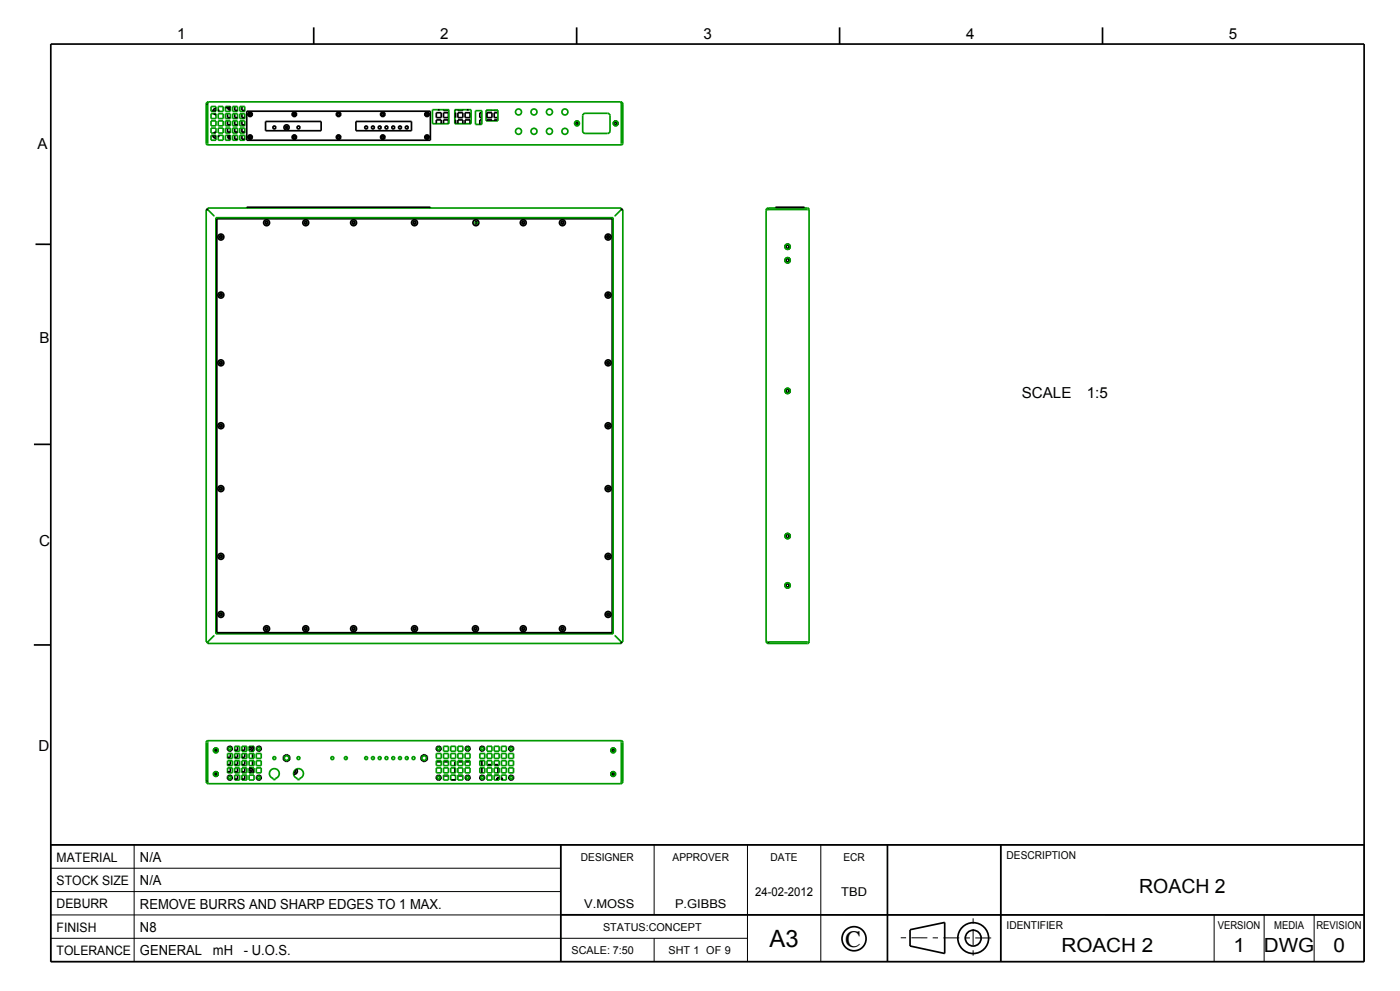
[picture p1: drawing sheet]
<svg xmlns="http://www.w3.org/2000/svg" width="420mm" height="297mm" viewBox="0 0 420 297" stroke-linecap="round" stroke-linejoin="round" font-family="sans-serif">
<g fill="none" stroke="#000" stroke-width=".3">
<path d="M15.2 253.2h394v35h-394zM40.2 253.2v35M168.2 253.2v35M196.2 253.2v21M224.2 253.2v35M246.2 253.2v35M266.2 253.2v35M300.2 253.2v35M15.2 274.2h394M15.2 267.2h153M15.2 260.2h153M364.2 274.2v14"/>
<path d="M379.2 274.2v14M394.2 274.2v14M15.2 281.2h209M196.2 281.2v7"/>
</g>
<g fill="none" stroke="#000" stroke-width=".51">
<path d="M15.2 13.2h394v275h-394zM94.1 8.2v5M173 8.2v5M251.9 8.2v5M330.8 8.2v5M61.9 31.2h.4M64.1 34.1l.7 .2M64.8 33.1l-.4 .3M64.8 39.6l-.7 .3M64.8 32.5a.91 .91 0 0 0-1 .9M65.5 32.9l.2 .5M68.3 34.1v1.2h.8"/>
<path d="M68.3 36.2v1.2h.8M68.3 38.4v1.2h.8M68.9 31.9v.4M70.4 31.9v1.2h.9M70.4 34.1v1.2h.9M70.4 36.2v1.2h.9M70.4 38.4v1.2h.9M72.6 31.9v1.2h.8M72.6 34.1v1.2h.8M72.6 36.2v1.2h.8M72.6 38.4v1.2h.8M74 33.3h55.1v8.7h-55.1z"/>
<path d="M74.7 34v.5M79.7 36.4h16.6v2.8h-16.6zM88.1 33.9l.4 .7M106.8 36.4h16.6v2.8h-16.6zM130.9 33.8h1.5v1.5h-1.5zM132.4 37.1v-1.2h-1.5v1.2M133.1 33.8h1.4v1.5h-1.4zM134.5 37.1v-1.2h-1.4v1.2M134.5 32.9v.2h-1.4v-.2M136.4 35.9h.3v1.2M136.4 33.8h.3v1.5h-.3M136.7 32.9v.2h-.3"/>
<path d="M137.4 33.8h1.4v1.5h-1.4zM138.8 37.1v-1.2h-1.4v1.2M138.8 32.9v.2h-1.4v-.2M139.5 33.8h1.5v1.5h-1.5zM141 37.1v-1.2h-1.5v1.2M144.6 33.8h-.7v1.5h.7M144.6 35.9h-.7v1.4M146.1 36.2v-.3h1.5v.3M146.1 33h1.5M146.1 33.8h1.5v1.5h-1.5zM148.3 33l1.1 .1M149.4 35.9h-1.1v.3"/>
<path d="M149.4 33.8h-1.1v1.5h1.1M186.4 31.2h.4M63.8 40.6a.91 .91 0 0 0 1 .8M64.4 40.6l.4 .3M65.7 40.6l-.2 .5M70.4 40.6v1.1h.9M72.6 40.6v1.1h.8M74.7 40.9v.4M10.7 73.2h4.5M61.9 62.8h.5M62.3 62.8h.1M62.3 62.3v.5"/>
<path d="M65 65.6h118.7v124h-118.7zM74 62.3v-.2h55.1v.2M142.6 66.4a.38 .38 0 0 1 .4 .4 .38 .38 0 0 1-.4 .3M186.3 62.8h.5M186.4 62.3v.5M186.4 62.8h.1M230.5 62.3v.5M232.6 62.3v-.2h8.7v.2M10.2 133.2h5M10.1 193.3h5M61.9 192.4h.5M62.3 192.3v.5"/>
<path d="M62.3 192.4h.1M186.3 192.4h.5M186.4 192.4h.1M186.4 192.3v.5M230.5 192.4v.4M61.9 234.2h.4M64.4 232h.4v.3M64.8 224.5v.3h-.4M68.3 224l.7-.4 .7 .4v.8l-.7 .4-.7-.4zM68.3 232.7l.7-.4 .7 .4v.8l-.7 .4-.7-.4zM69.1 225.8v1.2h-.8M69.1 228v1.2h-.8"/>
<path d="M69.1 230.1v1.2h-.8M71.3 223.7v1.1h-.9M71.3 225.8v1.2h-.9M71.3 228v1.2h-.9M71.3 230.1v1.2h-.9M71.3 232.3v1.2h-.9M73.4 223.7v1.1h-.8M73.4 225.8v1.2h-.8M73.4 228v1.2h-.8M73.4 230.1v1.2h-.8M73.4 232.3v1.2h-.8M74.7 230.3a.91 .91 0 0 1 1 .3 .91 .91 0 0 1 .1 1"/>
<path d="M74.7 230.9a.38 .38 0 0 1 .6 0 .38 .38 0 0 1 0 .5 .38 .38 0 0 1-.6 0M74.7 224.1a.38 .38 0 0 1 .6-.1 .38 .38 0 0 1 0 .6 .38 .38 0 0 1-.6-.1M75.7 223.7l.2 .8-.5 .6M75.8 225.8v1.5M75.8 228v1.5M77 224l.7-.4 .7 .4v.8l-.7 .4-.7-.4zM77 232.7l.7-.4 .7 .4v.8l-.7 .4-.7-.4zM85 226.7l1-.6 .9 .6v1l-.9 .6-1-.6zM88.5 230.8l.1 .5-.5 .2M89 230.5a.91 .91 0 0 1 .1 1.1 .91 .91 0 0 1-1 .4M126.3 226.7l1-.6 .9 .6v1l-.9 .6-1-.6zM130.9 228.3h1.5"/>
<path d="M130.9 224l.7-.4 .7 .4v.8l-.7 .4-.7-.4zM130.9 232.7l.7-.4 .7 .4v.8l-.7 .4-.7-.4zM133.1 232.5h1.4M133.1 228.3h1.4M135.5 233.7v.1M136.4 232.3v.2h.3M136.4 230.1v1.5M136.7 228.3h-.3v1.2M137.4 232.5h1.4M137.4 228.3h1.4M139.5 228.3h1.5M139.6 224l.7-.4 .7 .4v.8l-.7 .4-.7-.4z"/>
<path d="M139.6 232.7l.7-.4 .7 .4v.8l-.7 .4-.7-.4zM143.9 228.1h.7v1.4M144 224l.7-.4 .6 .4v.8l-.6 .4-.7-.4zM144 232.7l.7-.4 .6 .4v.8l-.6 .4-.7-.4zM144.6 230.1v1.5M146.1 232.4h1.5M146.1 229.2h1.5M148.3 229.2h1.1v.3M149.1 233.1v.7M149.4 232.3l-1.1 .1M149.4 230.1v1.5M150.7 233.1v.7"/>
<path d="M152.7 232.7l.7-.4 .6 .4v.8l-.6 .4-.7-.4zM152.7 224l.7-.4 .6 .4v.8l-.6 .4-.7-.4zM186.4 234.2h.4M15.2 253.2h394M168.2 253.2v35M266.2 253.2v35M300.2 253.2v35M168.2 274.2h241M273 278.6l10.4-2.1v9.3l-10.4-2.3M273 278.7v4.9"/>
<circle cx="75" cy="34.3" r=".67"/>
<circle cx="75" cy="34.3" r=".44"/>
<circle cx="75" cy="34.3" r=".38"/>
<circle cx="88.3" cy="34.3" r=".67"/>
<circle cx="88.3" cy="34.3" r=".44"/>
<circle cx="88.3" cy="34.3" r=".38"/>
<circle cx="101.6" cy="34.3" r=".67"/>
<circle cx="101.6" cy="34.3" r=".44"/>
<circle cx="101.6" cy="34.3" r=".38"/>
<circle cx="114.8" cy="34.3" r=".67"/>
<circle cx="114.8" cy="34.3" r=".44"/>
<circle cx="114.8" cy="34.3" r=".38"/>
<circle cx="128.1" cy="34.3" r=".67"/>
<circle cx="128.1" cy="34.3" r=".44"/>
<circle cx="128.1" cy="34.3" r=".38"/>
<circle cx="173.1" cy="37" r=".38"/>
<circle cx="184.7" cy="37" r=".38"/>
<circle cx="75" cy="41.1" r=".67"/>
<circle cx="75" cy="41.1" r=".38"/>
<circle cx="75" cy="41.1" r=".44"/>
<circle cx="88.3" cy="41.1" r=".67"/>
<circle cx="88.3" cy="41.1" r=".44"/>
<circle cx="88.3" cy="41.1" r=".38"/>
<circle cx="101.6" cy="41.1" r=".67"/>
<circle cx="101.6" cy="41.1" r=".38"/>
<circle cx="101.6" cy="41.1" r=".44"/>
<circle cx="114.8" cy="41.1" r=".67"/>
<circle cx="114.8" cy="41.1" r=".44"/>
<circle cx="114.8" cy="41.1" r=".38"/>
<circle cx="128.1" cy="41.1" r=".67"/>
<circle cx="128.1" cy="41.1" r=".44"/>
<circle cx="128.1" cy="41.1" r=".38"/>
<circle cx="66.3" cy="71" r=".38"/>
<circle cx="66.3" cy="71" r=".89"/>
<circle cx="80" cy="66.8" r=".89"/>
<circle cx="80" cy="66.8" r=".38"/>
<circle cx="91.7" cy="66.8" r=".89"/>
<circle cx="91.7" cy="66.8" r=".38"/>
<circle cx="106.1" cy="66.8" r=".89"/>
<circle cx="106.1" cy="66.8" r=".38"/>
<circle cx="124.4" cy="66.8" r=".89"/>
<circle cx="124.4" cy="66.8" r=".38"/>
<circle cx="142.8" cy="66.8" r=".89"/>
<circle cx="157" cy="66.8" r=".89"/>
<circle cx="157" cy="66.8" r=".38"/>
<circle cx="168.7" cy="66.8" r=".89"/>
<circle cx="168.7" cy="66.8" r=".38"/>
<circle cx="182.4" cy="71" r=".89"/>
<circle cx="182.4" cy="71" r=".38"/>
<circle cx="236.3" cy="73.9" r=".46"/>
<circle cx="236.3" cy="78" r=".46"/>
<circle cx="66.3" cy="88.4" r=".38"/>
<circle cx="66.3" cy="88.4" r=".89"/>
<circle cx="182.4" cy="88.4" r=".89"/>
<circle cx="182.4" cy="88.4" r=".38"/>
<circle cx="66.3" cy="108.7" r=".38"/>
<circle cx="66.3" cy="108.7" r=".89"/>
<circle cx="182.4" cy="108.7" r=".89"/>
<circle cx="182.4" cy="108.7" r=".38"/>
<circle cx="236.3" cy="117.2" r=".46"/>
<circle cx="66.3" cy="127.6" r=".38"/>
<circle cx="66.3" cy="127.6" r=".89"/>
<circle cx="182.4" cy="127.6" r=".89"/>
<circle cx="182.4" cy="127.6" r=".38"/>
<circle cx="66.3" cy="146.4" r=".38"/>
<circle cx="66.3" cy="146.4" r=".89"/>
<circle cx="182.4" cy="146.4" r=".89"/>
<circle cx="182.4" cy="146.4" r=".38"/>
<circle cx="66.3" cy="166.7" r=".38"/>
<circle cx="66.3" cy="166.7" r=".89"/>
<circle cx="182.4" cy="166.7" r=".89"/>
<circle cx="182.4" cy="166.7" r=".38"/>
<circle cx="236.3" cy="160.7" r=".46"/>
<circle cx="236.3" cy="175.4" r=".46"/>
<circle cx="66.3" cy="184.1" r=".38"/>
<circle cx="66.3" cy="184.1" r=".89"/>
<circle cx="80" cy="188.4" r=".89"/>
<circle cx="80" cy="188.4" r=".38"/>
<circle cx="91.7" cy="188.4" r=".89"/>
<circle cx="91.7" cy="188.4" r=".38"/>
<circle cx="106.1" cy="188.4" r=".89"/>
<circle cx="106.1" cy="188.4" r=".38"/>
<circle cx="124.4" cy="188.4" r=".89"/>
<circle cx="124.4" cy="188.4" r=".38"/>
<circle cx="142.6" cy="188.4" r=".89"/>
<circle cx="142.6" cy="188.4" r=".38"/>
<circle cx="157" cy="188.4" r=".89"/>
<circle cx="157" cy="188.4" r=".38"/>
<circle cx="168.7" cy="188.4" r=".89"/>
<circle cx="168.7" cy="188.4" r=".38"/>
<circle cx="182.4" cy="184.1" r=".89"/>
<circle cx="182.4" cy="184.1" r=".38"/>
<circle cx="64.8" cy="232" r=".38"/>
<circle cx="64.8" cy="224.9" r=".38"/>
<circle cx="183.9" cy="224.9" r=".38"/>
<circle cx="183.9" cy="232" r=".38"/>
<circle cx="256.2" cy="281.3" r="3.6"/>
<circle cx="292" cy="281.2" r="4.6"/>
<circle cx="292" cy="281.2" r="2.37"/>
</g>
<path d="M291.9 275.2v12M270.2 281l28.4 .1" fill="none" stroke="#000" stroke-width=".3" stroke-dasharray="1.6 1.6 4.8 1.6" stroke-linecap="butt"/>
<g fill="none" stroke="#090" stroke-width=".51">
<path d="M62.5 30.5l-.4 .2-.2 .5v11.7l.5 .5M62.5 30.5h123.7M62.5 30.5l-.2 .7v12.2M63.3 31.9h1.5v1.5h-1.5zM63.3 34.1h1.5v1.5h-1.5zM63.3 36.2h1.5v1.5h-1.5zM63.3 38.4h1.5v1.5h-1.5zM65.5 31.9h1.4v1.5h-1.4zM65.5 34.1h1.4v1.5h-1.4zM65.5 36.2h1.4v1.5h-1.4zM65.5 38.4h1.4v1.5h-1.4zM67.6 31.9h1.5v1.5h-1.5z"/>
<path d="M67.6 34.1h1.5v1.5h-1.5zM67.6 36.2h1.5v1.5h-1.5zM67.6 38.4h1.5v1.5h-1.5zM69.8 31.9h1.5v1.5h-1.5zM69.8 34.1h1.5v1.5h-1.5zM69.8 36.2h1.5v1.5h-1.5zM69.8 38.4h1.5v1.5h-1.5zM71.9 31.9h1.5v1.5h-1.5zM71.9 34.1h1.5v1.5h-1.5zM71.9 36.2h1.5v1.5h-1.5zM71.9 38.4h1.5v1.5h-1.5zM129.7 32.9h4.9v4.2h-4.9z"/>
<path d="M136.4 32.9h4.9v4.2h-4.9zM142.6 33.2h2v4.1h-2zM145.8 33h3.6v3.2h-3.6zM186.2 30.5l.2 .7v12.2M186.2 30.5l.4 .2 .2 .5v11.7l-.5 .5M62.3 43.4h.1M62.4 43.4h123.9M63.3 40.6h1.5v1.4h-1.5zM65.5 40.6h1.4v1.4h-1.4zM67.6 40.6h1.5v1.4h-1.5zM69.8 40.6h1.5v1.4h-1.5zM71.9 40.6h1.5v1.4h-1.5z"/>
<path d="M186.4 43.4h-.1M61.9 62.8h.1M61.9 62.8v129.6M61.9 62.8h.5M62.4 62.8l1.9 1.9M62.4 62.8l-.1-.5h124.1l-.1 .5M64.3 64.7v.1M64.8 65.2h119.1v124.7h-119.1zM64.8 65.3l.3 .2M183.9 65.3l-.3 .2M184.4 64.7v.1M186.3 62.8l-1.9 1.9"/>
<path d="M186.8 62.8h-.5M186.8 62.8v129.6M186.8 62.8h.1M229.8 63v129.2M242.7 62.8h-12.2l-.7 .2M242.7 62.8h.1M242.7 62.8l-.5-.5h-11.7l-.5 .2-.2 .5M242.7 62.8v129.5M61.9 192.4h.1M62.3 192.8h124.1M62.3 192.8h.1M62.4 192.3l-.1 .5"/>
<path d="M62.4 192.3l-.5 .1M64.3 190.4l-1.9 1.9M64.3 190.4h.1M65.1 189.6l-.3 .3M183.6 189.6l.3 .3M184.4 190.4h.1M184.4 190.4l1.9 1.9M186.3 192.3l.5 .1M186.3 192.3l.1 .5M186.4 192.8h.1M186.8 192.4h.1M229.8 192.2l.2 .4 .5 .2h11.7l.5-.5"/>
<path d="M229.8 192.2l.7 .2h12.2M242.7 192.3v.1M62.3 222v12.2l.2 .7M62.4 222h123.9M62.4 222l-.5 .5v11.7l.2 .5 .4 .2M62.4 222h-.1M62.5 234.9h123.7M68.3 225.8h1.4v1.5h-1.4zM68.3 228h1.4v1.5h-1.4zM68.3 230.1h1.4v1.5h-1.4zM70.4 223.7h1.5v1.4h-1.5zM70.4 225.8h1.5v1.5h-1.5z"/>
<path d="M70.4 228h1.5v1.5h-1.5zM70.4 230.1h1.5v1.5h-1.5zM70.4 232.3h1.5v1.5h-1.5zM72.6 223.7h1.4v1.4h-1.4zM72.6 225.8h1.4v1.5h-1.4zM72.6 228h1.4v1.5h-1.4zM72.6 230.1h1.4v1.5h-1.4zM72.6 232.3h1.4v1.5h-1.4zM74.7 223.7h1.5v1.4h-1.5zM74.7 225.8h1.5v1.5h-1.5zM74.7 228h1.5v1.5h-1.5zM74.7 230.1h1.5v1.5h-1.5z"/>
<path d="M74.7 232.3h1.5v1.5h-1.5zM76.9 225.8h1.5v1.5h-1.5zM76.9 228h1.5v1.5h-1.5zM76.9 230.1h1.5v1.5h-1.5zM81.2 230.9a1.48 1.48 0 0 1 2.4 .2 1.48 1.48 0 0 1-1 2.2v.3h-.6v-.3a1.48 1.48 0 0 1-.8-2.4zM88.4 230.9a1.48 1.48 0 0 1 2.4 .2 1.48 1.48 0 0 1-.9 2.2v.3h-.7v-.3a1.48 1.48 0 0 1-.8-2.4zM130.9 230.1h1.5v1.5h-1.5zM130.9 228h1.5v1.5h-1.5zM130.9 225.8h1.5v1.5h-1.5zM133.1 232.3h1.4v1.5h-1.4zM133.1 230.1h1.4v1.5h-1.4zM133.1 228h1.4v1.5h-1.4z"/>
<path d="M133.1 225.8h1.4v1.5h-1.4zM133.1 223.7h1.4v1.4h-1.4zM135.2 232.3h1.5v1.5h-1.5zM135.2 230.1h1.5v1.5h-1.5zM135.2 228h1.5v1.5h-1.5zM135.2 225.8h1.5v1.5h-1.5zM135.2 223.7h1.5v1.4h-1.5zM137.4 232.3h1.4v1.5h-1.4zM137.4 230.1h1.4v1.5h-1.4zM137.4 228h1.4v1.5h-1.4zM137.4 225.8h1.4v1.5h-1.4zM137.4 223.7h1.4v1.4h-1.4z"/>
<path d="M139.5 230.1h1.5v1.5h-1.5zM139.5 228h1.5v1.5h-1.5zM139.5 225.8h1.5v1.5h-1.5zM143.9 230.1h1.5v1.5h-1.5zM143.9 228h1.5v1.5h-1.5zM143.9 225.8h1.5v1.5h-1.5zM146.1 232.3h1.5v1.5h-1.5zM146.1 230.1h1.5v1.5h-1.5zM146.1 228h1.5v1.5h-1.5zM146.1 225.8h1.5v1.5h-1.5zM146.1 223.7h1.5v1.4h-1.5zM148.3 232.3h1.4v1.5h-1.4z"/>
<path d="M148.3 230.1h1.4v1.5h-1.4zM148.3 228h1.4v1.5h-1.4zM148.3 225.8h1.4v1.5h-1.4zM148.3 223.7h1.4v1.4h-1.4zM150.4 232.3h1.5v1.5h-1.5zM150.4 230.1h1.5v1.5h-1.5zM150.4 228h1.5v1.5h-1.5zM150.4 225.8h1.5v1.5h-1.5zM150.4 223.7h1.5v1.4h-1.5zM152.6 230.1h1.5v1.5h-1.5zM152.6 228h1.5v1.5h-1.5zM152.6 225.8h1.5v1.5h-1.5z"/>
<path d="M186.3 222l.5 .5v11.7l-.2 .5-.4 .2M186.3 222h.1M186.4 222v12.2l-.2 .7"/>
<circle cx="66.3" cy="71" r=".43"/>
<circle cx="80" cy="66.8" r=".43"/>
<circle cx="91.7" cy="66.8" r=".43"/>
<circle cx="106.1" cy="66.8" r=".43"/>
<circle cx="124.4" cy="66.8" r=".43"/>
<circle cx="142.8" cy="66.8" r=".43"/>
<circle cx="157" cy="66.8" r=".43"/>
<circle cx="168.7" cy="66.8" r=".43"/>
<circle cx="182.4" cy="71" r=".43"/>
<circle cx="66.3" cy="88.4" r=".43"/>
<circle cx="182.4" cy="88.4" r=".43"/>
<circle cx="66.3" cy="108.7" r=".43"/>
<circle cx="182.4" cy="108.7" r=".43"/>
<circle cx="66.3" cy="127.6" r=".43"/>
<circle cx="182.4" cy="127.6" r=".43"/>
<circle cx="66.3" cy="146.4" r=".43"/>
<circle cx="182.4" cy="146.4" r=".43"/>
<circle cx="66.3" cy="166.7" r=".43"/>
<circle cx="182.4" cy="166.7" r=".43"/>
<circle cx="66.3" cy="184.1" r=".43"/>
<circle cx="80" cy="188.4" r=".43"/>
<circle cx="91.7" cy="188.4" r=".43"/>
<circle cx="106.1" cy="188.4" r=".43"/>
<circle cx="124.4" cy="188.4" r=".43"/>
<circle cx="142.6" cy="188.4" r=".43"/>
<circle cx="157" cy="188.4" r=".43"/>
<circle cx="168.7" cy="188.4" r=".43"/>
<circle cx="182.4" cy="184.1" r=".43"/>
</g>
<!-- layer: 02___PRT_ALL_AXES -->
<g fill="none" stroke="#000" stroke-width=".51">
<path d="M68.4 32.3l.2 .5 .5 .1M68.6 32.3l.2 .3h.3M68.9 32h.2M68.9 31.9v.4h-1.3M131.3 32.9h.6M140 32.9h.6M68.6 40.6a.61 .61 0 0 0-.2 .7 .61 .61 0 0 0 .7 .3M69.1 40.7a.33 .33 0 0 0-.5 .3 .33 .33 0 0 0 .5 .3M136.7 233.7l-1.2 .1M149.7 233.1h-.6v.7M150.4 233.1h.3v.7"/>
<circle cx="86" cy="38.2" r=".78"/>
<circle cx="86" cy="38.2" r=".33"/>
<circle cx="173.1" cy="37" r=".7"/>
<circle cx="184.7" cy="37" r=".7"/>
<circle cx="236.3" cy="78" r=".78"/>
<circle cx="236.3" cy="73.9" r=".78"/>
<circle cx="236.3" cy="117.2" r=".78"/>
<circle cx="236.3" cy="160.7" r=".78"/>
<circle cx="236.3" cy="175.4" r=".78"/>
<circle cx="64.8" cy="224.9" r=".7"/>
<circle cx="64.8" cy="232" r=".7"/>
<circle cx="183.9" cy="224.9" r=".7"/>
<circle cx="183.9" cy="232" r=".7"/>
</g>
<!-- layer: AXES -->
<g fill="none" stroke="#090" stroke-width=".51">
<path d="M175 34.2l.5-.2h6.8l.5 .2 .2 .5v4.6l-.2 .5-.5 .2h-6.8l-.5-.2-.2-.5v-4.6zM143.2 66.5v.5"/>
<circle cx="155.6" cy="39.4" r=".9"/>
<circle cx="155.6" cy="33.6" r=".9"/>
<circle cx="160.2" cy="39.4" r=".9"/>
<circle cx="160.2" cy="33.6" r=".9"/>
<circle cx="164.8" cy="39.4" r=".9"/>
<circle cx="164.8" cy="33.6" r=".9"/>
<circle cx="169.5" cy="33.6" r=".9"/>
<circle cx="169.5" cy="39.4" r=".9"/>
<circle cx="173.1" cy="37" r=".7"/>
<circle cx="184.7" cy="37" r=".7"/>
<circle cx="236.3" cy="73.9" r=".78"/>
<circle cx="236.3" cy="78" r=".78"/>
<circle cx="236.3" cy="117.2" r=".78"/>
<circle cx="236.3" cy="160.7" r=".78"/>
<circle cx="236.3" cy="175.4" r=".78"/>
<circle cx="64.8" cy="224.9" r=".7"/>
<circle cx="64.8" cy="232" r=".7"/>
<circle cx="69" cy="233.1" r=".44"/>
<circle cx="69" cy="224.4" r=".44"/>
<circle cx="77.7" cy="233.1" r=".44"/>
<circle cx="77.7" cy="224.4" r=".44"/>
<circle cx="82.3" cy="227.2" r=".44"/>
<circle cx="86" cy="227.2" r=".7"/>
<circle cx="89.6" cy="227.2" r=".44"/>
<circle cx="99.7" cy="227.2" r=".44"/>
<circle cx="103.8" cy="227.2" r=".44"/>
<circle cx="109.9" cy="227.2" r=".44"/>
<circle cx="111.9" cy="227.2" r=".44"/>
<circle cx="113.9" cy="227.2" r=".44"/>
<circle cx="115.9" cy="227.2" r=".44"/>
<circle cx="118" cy="227.2" r=".44"/>
<circle cx="120" cy="227.2" r=".44"/>
<circle cx="122" cy="227.2" r=".44"/>
<circle cx="124.1" cy="227.2" r=".44"/>
<circle cx="127.3" cy="227.2" r=".7"/>
<circle cx="131.6" cy="233.1" r=".44"/>
<circle cx="131.6" cy="224.4" r=".44"/>
<circle cx="140.3" cy="233.1" r=".44"/>
<circle cx="140.3" cy="224.4" r=".44"/>
<circle cx="144.7" cy="233.1" r=".44"/>
<circle cx="144.7" cy="224.4" r=".44"/>
<circle cx="153.4" cy="233.1" r=".44"/>
<circle cx="153.4" cy="224.4" r=".44"/>
<circle cx="183.9" cy="224.9" r=".7"/>
<circle cx="183.9" cy="232" r=".7"/>
</g>
<g fill="none" stroke="#000" stroke-width=".51">
<circle cx="82.3" cy="38.2" r=".44"/>
<circle cx="89.6" cy="38.2" r=".44"/>
<circle cx="109.9" cy="38.2" r=".44"/>
<circle cx="111.9" cy="38.2" r=".44"/>
<circle cx="113.9" cy="38.2" r=".44"/>
<circle cx="115.9" cy="38.2" r=".44"/>
<circle cx="118" cy="38.2" r=".44"/>
<circle cx="120" cy="38.2" r=".44"/>
<circle cx="122" cy="38.2" r=".44"/>
</g>
<text font-size="7.2" x="230.9" y="284">A3</text>
<text font-size="7" x="253.5" y="283.8">C</text>
<g font-size="5.8">
<text x="341.7" y="267.7">ROACH 2</text>
<text x="318.4" y="285.2">ROACH 2</text>
<text x="370" y="285.2">1</text>
<text x="379.1" y="285.2">DWG</text>
<text x="400" y="285.2">0</text>
</g>
<g font-size="4.6">
<text x="53.1" y="11.6">1</text>
<text x="132" y="11.8">2</text>
<text x="211" y="11.8">3</text>
<text x="289.8" y="11.8">4</text>
<text x="368.7" y="11.8">5</text>
<text x="11.3" y="44.7">A</text>
<text x="11.8" y="102.7">B</text>
<text x="306.5" y="119.2">SCALE</text>
<text x="326.1" y="119.2">1:5</text>
<text x="11.7" y="163.7">C</text>
<text x="11.6" y="224.9">D</text>
</g>
<g font-size="4.2">
<text x="42" y="258.3">N/A</text>
<text x="42" y="265.3">N/A</text>
<text x="42" y="272.3">REMOVE BURRS AND SHARP EDGES TO 1 MAX.</text>
<text x="42" y="279.3">N8</text>
<text x="42" y="286.3">GENERAL</text>
<text x="63.9" y="286.3">mH</text>
<text x="73.1" y="286.3">- U.O.S.</text>
</g>
<g font-size="3.9">
<text x="17" y="258.2">MATERIAL</text>
<text x="17" y="265.2">STOCK SIZE</text>
<text x="17" y="272.2">DEBURR</text>
<text x="17" y="279.2">FINISH</text>
<text x="17" y="286.2">TOLERANCE</text>
</g>
<g font-size="3.6">
<text x="226.5" y="268.6">24-02-2012</text>
<text x="252.4" y="268.6">TBD</text>
<text x="175.3" y="272.1">V.MOSS</text>
<text x="202.5" y="272.1">P.GIBBS</text>
</g>
<g font-size="3.3">
<text x="174.3" y="258">DESIGNER</text>
<text x="201.8" y="258">APPROVER</text>
<text x="231.2" y="258">DATE</text>
<text x="253" y="258">ECR</text>
<text x="302" y="257.5">DESCRIPTION</text>
<text x="180.9" y="279">STATUS:CONCEPT</text>
<text x="302" y="278.5">IDENTIFIER</text>
<text x="365.3" y="278.5">VERSION</text>
<text x="382.2" y="278.5">MEDIA</text>
<text x="394.9" y="278.5">REVISION</text>
<text x="171.5" y="286">SCALE: 7:50</text>
<text x="200.5" y="286">SHT 1 OF 9</text>
</g>
</svg>
